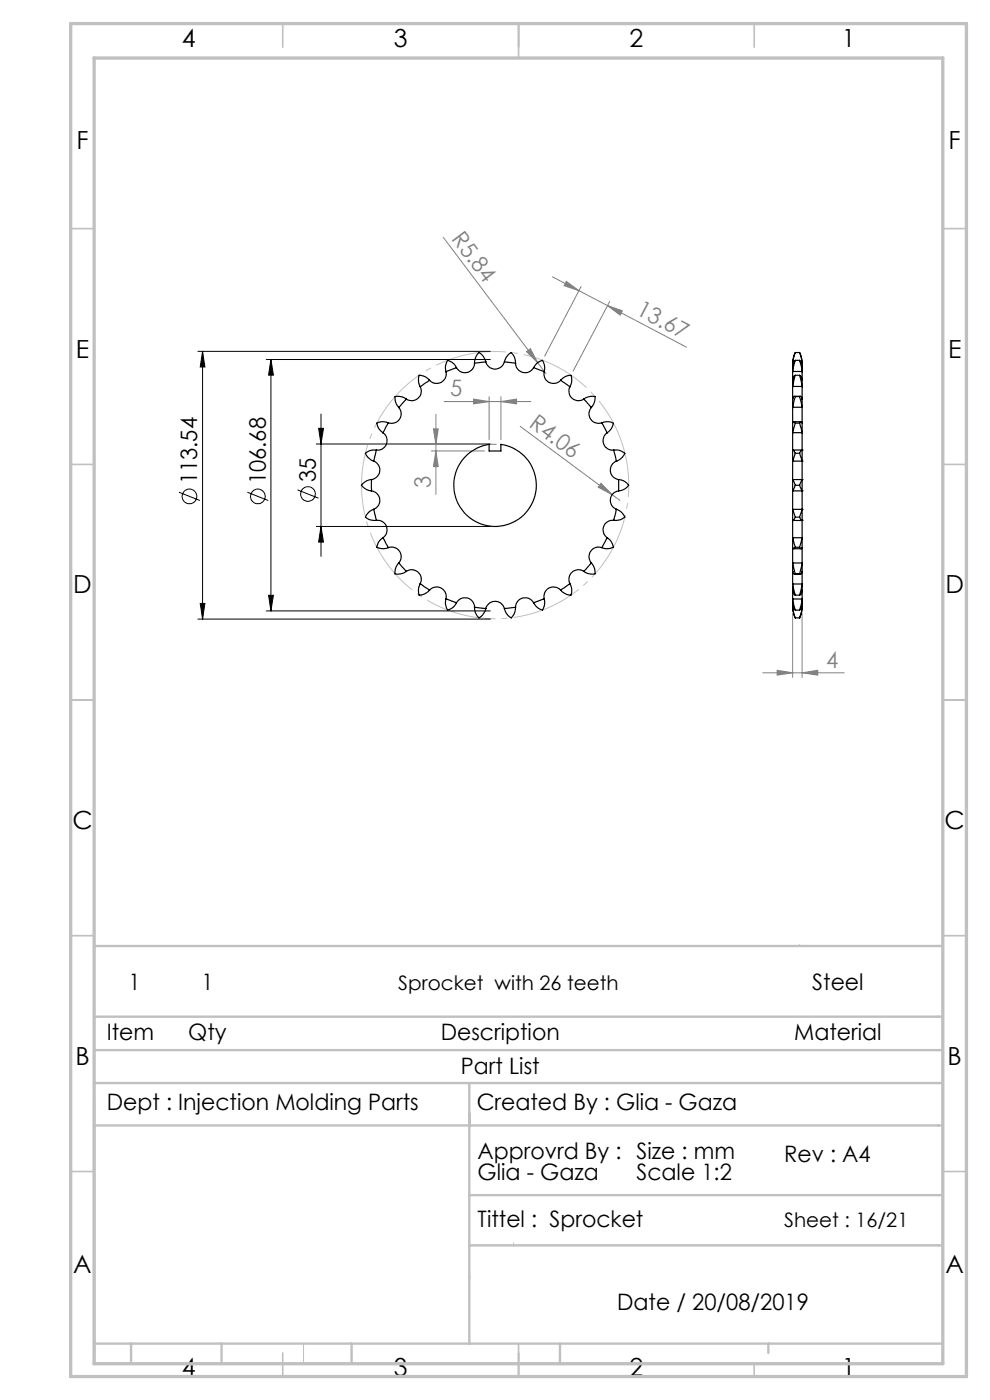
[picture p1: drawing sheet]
<svg xmlns="http://www.w3.org/2000/svg" width="210mm" height="297mm" viewBox="0 0 210 297" stroke-linecap="round" stroke-linejoin="round" font-family="sans-serif">
<g fill="none" stroke="#000" stroke-width=".21">
<path d="M42 74.5h62M43 74.5v56.8M43 74.5l.5 3.4h-1zM56.5 76.3h47.5M57.5 76.3v53.3M57.5 76.3l.5 3.3h-1zM67.1 94.2h36.9M67.6 90.9h1l-.5 3.3zM68.1 87.8v30.2M38 104.4l4.4 1.8M52.5 104.4l4.4 1.8M63.1 103.9l4.5 1.8"/>
<path d="M67.1 111.7h36.9M68.1 111.7l.5 3.3h-1zM42 131.3h62M42.5 128h1l-.5 3.3zM56.5 129.6h47.5M57 126.3h1l-.5 3.3z"/>
<circle cx="40.2" cy="105.3" r="1.56"/>
<circle cx="54.7" cy="105.3" r="1.56"/>
<circle cx="65.3" cy="104.8" r="1.55"/>
</g>
<path d="M132.1 94.6a28.3 28.3 0 0 0-47.5-11.4 28.3 28.3 0 0 0 13.1 47.1 28.3 28.3 0 0 0 34.8-34.2l-.4-1.5" fill="none" stroke="#c0c0c0" stroke-width=".21" stroke-dasharray="15.2 1.3 1.3 1.3" stroke-dashoffset="4.3" stroke-linecap="butt"/>
<g fill="none" stroke="#808080" stroke-width=".21">
<path d="M94 50.3l21.8 29M117.2 58.7l5.6 3M120.1 59.7l2.7 2-3.1-1.1zM111.7 74.6l.8-.6 1.6 2.9zM122.8 61.7l22.8 12M123.3 60.8l-7.8 14.8M128.9 64.8l3.1 1.1-.4 .9zM129.3 64l-7.7 14.7M91.5 95.7h11.3M91.5 94.3h13.8M91.9 91h1.1l-.5 3.3zM92.5 87.9v17"/>
<path d="M92.5 95.7l.5 3.3h-1.1zM94.2 85.2h18.4M100.5 84.7l3.3 .5-3.3 .5zM103.8 84.2v9.1M106.3 85.2l3.3-.5v1zM106.3 84.2v9.1M110.3 90.4l19.6 14.5M127.5 102.5l2.4 2.4-3-1.5zM129.9 104.9l1.6 1.2M168.1 130.1v13.6M170.1 130.1v13.6M161.8 142.7h17.3"/>
<path d="M164.9 142.2l3.2 .5-3.2 .5zM170.1 142.7l3.4-.5v1z"/>
</g>
<path d="M169.6 200.4l.2 .3M99.6 229.8v23.7M108.9 263.7v.7M64.4 285v4.3" fill="none" stroke="#c0c0c0" stroke-width=".21"/>
<g fill="none" stroke="#c0c0c0" stroke-width=".35">
<path d="M60 5v5M110 5v7.3M160 5v5M15 48.5h5M200 48.5h5M15 98.5h5M200 98.5h5M15 148.5h5M200 148.5h5M15 198.5h5M200 198.5h5M15 248.5h5"/>
<path d="M200 248.5h5M60 287v5M110 285v7M160 289.3v2.7"/>
</g>
<g fill="none" stroke="#c0c0c0" stroke-width=".5">
<path d="M20 215.7h180M20 200.7h180M20 229.8h180M20 234v55.3M20 238.8h180M20 222.8h180M99.6 229.8v55.2M99.6 253.5h100.4M99.6 264.2h100.4M20 285h180M27.8 285v4.3M47 285v4.3"/>
<path d="M74.6 285v4.3M118.8 285v4.3M163 285v2"/>
</g>
<path d="M15 5h190v287h-190zM20 12.3h180v277h-180z" fill="none" stroke="#c0c0c0" stroke-width=".7"/>
<path d="M42.5 128h1l-.5 3.3zM43 74.5l.5 3.4h-1zM57 126.3h1l-.5 3.3zM57.5 76.3l.5 3.3h-1zM68.1 111.7l.5 3.3h-1zM67.6 90.9h1l-.5 3.3z" fill="#000"/>
<g fill="#808080">
<path d="M111.7 74.6l.8-.6 1.6 2.9z"/>
<path d="M127.5 102.5l2.4 2.4-3-1.5z"/>
<path d="M106.3 85.2l3.3-.5v1zM100.5 84.7l3.3 .5-3.3 .5z"/>
<path d="M164.9 142.2l3.2 .5-3.2 .5zM170.1 142.7l3.4-.5v1z"/>
<path d="M92.5 95.7l.5 3.3h-1.1zM91.9 91h1.1l-.5 3.3z"/>
<path d="M120.1 59.7l2.7 2-3.1-1.1zM128.9 64.8l3.1 1.1-.4 .9z"/>
</g>
<g fill="none" stroke="#000" stroke-width=".25">
<path d="M94.6 78.9a2.03 2.03 0 0 1-1 2.2 2.03 2.03 0 0 1-2.5-.4M96.8 78l-2.2 .9M96.8 78a2.7 2.7 0 0 0-1.8-1.6 2.7 2.7 0 0 0-.4 2.5M100.6 77.1a2.02 2.02 0 0 1-1.5 1.9 2.02 2.02 0 0 1-2.3-1M103 76.8l-2.4 .3M103 76.8l-.1-.5a2.96 2.96 0 0 0-1.3-1.5l-.4 .4a2.97 2.97 0 0 0-.6 1.9M103 76.8a2.04 2.04 0 0 0 2 1.5 2.04 2.04 0 0 0 2-1.5M107 76.8l2.4 .3M107 76.8v-.1a2.96 2.96 0 0 1 1.4-1.9 3.1 3.1 0 0 1 1 2.3M109.4 77.1a2.02 2.02 0 0 0 1.5 1.9 2.02 2.02 0 0 0 2.3-1M113.2 78l2.2 .9M113.2 78a2.91 2.91 0 0 1 1.9-1.6 3 3 0 0 1 .3 2.5"/>
<path d="M115.4 78.9a2.02 2.02 0 0 0 1.1 2.2 2.02 2.02 0 0 0 2.4-.4M168.1 78.9v1.8M168.1 78v.9M168.2 77l-.1 1M168.2 78.8l-.1 .1M168.2 78.8h1.9M168.2 77h.2M168.7 79.6l-.5 2.4M168.7 79.6l-.3 .2-.2 .8M168.7 76.4l-.5 2.4M168.7 76.4l-.3 .5-.3 1.1M168.7 74.8l-.6 2"/>
<path d="M168.7 74.8l-.5 2.2M168.7 79.6h.9M168.7 76.4h.9M168.7 74.8h.9M169.6 79.6l.5 2.4M169.6 79.6l.4 .4 .1 .6M169.6 76.4l.5 2.4M169.6 76.4l.3 .5 .2 1.1M169.6 74.8l.5 2.2M169.6 74.8l.5 2M169.9 77h.2M170.1 78.9v1.8"/>
<path d="M170.1 78v.9M170.1 77v1M170.1 78.8v.1M79.3 97.8a2.04 2.04 0 0 1 1.2 2.2 2.04 2.04 0 0 1-1.7 1.7M79.9 95.5l-.6 2.3M79.9 95.5h-.1a2.67 2.67 0 0 0-2.3 .7 3 3 0 0 0 1.8 1.6M81.2 91.8a2.02 2.02 0 0 1 .8 2.4 2.02 2.02 0 0 1-2.1 1.3M82.4 89.7l-1.2 2.1M82.4 89.7h-.1a2.83 2.83 0 0 0-2.4 .1 3.2 3.2 0 0 0 1.3 2M84.6 86.5a2.04 2.04 0 0 1 .1 2.4 2.04 2.04 0 0 1-2.3 .8M86.2 84.7l-1.6 1.8M86.2 84.7l-.1-.1a2.98 2.98 0 0 0-2.3-.5 3 3 0 0 0 .8 2.4"/>
<path d="M89.1 82.1a2.04 2.04 0 0 1-.4 2.4 2.04 2.04 0 0 1-2.5 .2M91.1 80.6a2.8 2.8 0 0 0-2.2-1l-.1 .5a2.89 2.89 0 0 0 .3 2M91.1 80.6v.1M91.1 80.7l-2 1.4M98.8 96.7a8.9 8.9 0 0 1 5-2.4v1.4h2.5v-1.4a8.8 8.8 0 0 1 6.9 11.7 8.8 8.8 0 0 1-12.9 4.3 8.8 8.8 0 0 1-1.5-13.6zM118.9 80.7l2 1.4M119 80.6a2.8 2.8 0 0 1 2.1-1 2.81 2.81 0 0 1-.2 2.5M119 80.6l-.1 .1M120.9 82.1a2.03 2.03 0 0 0 .5 2.4 2.03 2.03 0 0 0 2.4 .2M123.8 84.7l1.6 1.8M123.8 84.7l.9-.5 1.5-.1a3 3 0 0 1-.8 2.4M125.4 86.5a2.05 2.05 0 0 0-.1 2.4 2.05 2.05 0 0 0 2.4 .8"/>
<path d="M127.7 89.7l1.1 2.1M127.7 89.7a2.85 2.85 0 0 1 2.4 .1 2.91 2.91 0 0 1-1.3 2M128.8 91.8a2.04 2.04 0 0 0-.7 2.4 2.04 2.04 0 0 0 2.1 1.3M130.2 95.5l.5 2.3M130.2 95.5a2.67 2.67 0 0 1 2.3 .7 2.94 2.94 0 0 1-1.8 1.6M130.7 97.8a2.04 2.04 0 0 0-1.2 2.2 2.04 2.04 0 0 0 1.7 1.7M168.1 95.5v2.3M168.1 97.8v3.9M168.1 91.8v3.7M168.1 89.7l.3-.2 .3 .3M168.1 89.7v2.1M168.1 86.5v3.2"/>
<path d="M168.1 84.7v1.8M168.1 82.1v2.6M168.1 80.7v1.4M168.1 97.8h2M168.1 95.5h.1M168.2 95.5h.1l.4 .7M168.2 91.8h-.1M168.2 91.8h1.9M168.2 86.4l-.1 .1M168.2 86.4h1.9M168.2 82l-.1 .1M168.2 82h1.9"/>
<path d="M168.2 80.6l-.1 .1M168.2 95.5h1.9M168.3 89.5h1.7M168.5 84.1h1.3M168.7 96.2l-.5 1.6M168.7 89.8l-.5 2M168.7 84.1l-.5 2.3M168.7 84.1h-.3l-.3 .6M168.7 96.2h.9M168.7 89.8h.9M168.7 84.1h.9M169.6 96.2l.5 1.6"/>
<path d="M169.6 89.8l.5 2M169.6 84.1l.5 2.3M169.6 84.1h.3l.2 .6M170.1 95.5l-.2 .1-.3 .6M170.1 97.8h.1M170.1 95.5h.1M170.1 95.5v2.3M170.1 97.8v3.9M170.1 91.8v3.7M170.1 89.7l-.2-.2-.3 .3M170.1 89.7v2.1M170.1 86.5v3.2"/>
<path d="M170.1 84.7v1.8M170.1 82.1v2.6M170.1 80.7v1.4M170.1 80.6v.1M170.1 82v.1M170.1 86.4v.1M170.1 91.8h.1M78.8 101.7v2.4M78.8 101.7h-.1a2.93 2.93 0 0 0-2 1.2 2.89 2.89 0 0 0 2.1 1.2M78.8 104.1a2.04 2.04 0 0 1 1.7 1.8 2.04 2.04 0 0 1-1.2 2.2M79.3 108.1l.6 2.3M79.3 108.1h-.1a2.81 2.81 0 0 0-1.7 1.6 3.1 3.1 0 0 0 2.4 .7"/>
<path d="M79.9 110.4a2.02 2.02 0 0 1 2.1 1.3 2.02 2.02 0 0 1-.8 2.3M81.2 114l1.2 2.2M81.2 114v.1a2.89 2.89 0 0 0-1.3 2l.5 .2a2.7 2.7 0 0 0 2-.1M82.4 116.2a2.04 2.04 0 0 1 2.3 .7 2.04 2.04 0 0 1-.1 2.5M84.6 119.4a3 3 0 0 0-.8 2.3 3 3 0 0 0 2.3-.5M84.6 119.4l1.6 1.8M84.6 119.4h.1M125.4 119.4l-1.6 1.8M125.4 119.4l.3 .4a2.82 2.82 0 0 1 .5 1.9h-1.5l-.9-.5M127.7 116.2a2.05 2.05 0 0 0-2.4 .7 2.05 2.05 0 0 0 .1 2.5M128.8 114l-1.1 2.2M128.8 114v.1a2.74 2.74 0 0 1 1.3 2 2.74 2.74 0 0 1-2.4 .1"/>
<path d="M130.2 110.4a2.04 2.04 0 0 0-2.1 1.3 2.04 2.04 0 0 0 .7 2.3M130.7 108.1l-.5 2.3M130.7 108.1h.1a2.81 2.81 0 0 1 1.7 1.6 3.1 3.1 0 0 1-2.3 .7M131.2 101.7v2.4M131.2 104.1a2.04 2.04 0 0 0-1.7 1.8 2.04 2.04 0 0 0 1.2 2.2M131.2 104.1h.1M131.2 101.7h.1M131.3 101.7a2.78 2.78 0 0 1 2.1 1.2 2.82 2.82 0 0 1-2.1 1.2M168.1 101.7v2.4M168.1 108.1v2.3M168.1 104.1v4M168.1 110.4v3.6"/>
<path d="M168.1 114v2.2M168.1 116.2v3.2M168.1 119.4v1.8M168.1 104.1h2M168.1 101.7h2M168.1 108.1h2M168.1 110.4h.1M168.1 114l.1 .1M168.1 116.2h.1M168.1 119.4h.1M168.2 101.7l.5 1.2M168.2 108.1l.5 1.6"/>
<path d="M168.2 114.1l.5 2M168.2 119.4l.5 2.3M168.2 114.1h1.9M168.2 119.4h1.9M168.2 110.4h1.9M168.3 116.4h1.7M168.7 102.9l-.5 1.2M168.7 109.7l-.3 .5-.2 .2M168.7 116.1l-.4 .3-.1-.2M168.7 102.9h.9M168.7 109.7h.9M168.7 116.1h.9"/>
<path d="M169.6 102.9l.5 1.2M169.6 109.7l.3 .5 .2 .2M169.6 116.1l.3 .3 .2-.2M170.1 101.7l-.5 1.2M170.1 104.1h.1M170.1 101.7h.1M170.1 101.7v2.4M170.1 108.1l-.5 1.6M170.1 110.4h.1M170.1 108.1h.1M170.1 108.1v2.3M170.1 104.1v4"/>
<path d="M170.1 110.4v3.6M170.1 114.1l-.5 2M170.1 114v2.2M170.1 116.2v3.2M170.1 119.4l-.5 2.3M170.1 119.4v1.8M170.1 114v.1M170.1 116.2h.1M170.1 119.4h.1M86.2 121.2a2.04 2.04 0 0 1 2.5 .2 2.04 2.04 0 0 1 .4 2.4M86.2 121.2h-.1M89.1 123.8l2 1.4"/>
<path d="M89.1 123.8v.1a2.93 2.93 0 0 0-.2 2.4 3.2 3.2 0 0 0 2.2-1.1M91.1 125.2a2.03 2.03 0 0 1 2.5-.5 2.03 2.03 0 0 1 1 2.3M94.6 127l2.2 .8M94.6 127v.1a2.77 2.77 0 0 0 .4 2.3 2.73 2.73 0 0 0 1.8-1.6M96.8 127.8a2.03 2.03 0 0 1 2.3-.9 2.03 2.03 0 0 1 1.5 1.9M100.6 128.8l2.4 .3M100.6 128.8v.1a2.96 2.96 0 0 0 1 2.2 3.2 3.2 0 0 0 1.4-2M103 129.1a2.04 2.04 0 0 1 2-1.5 2.04 2.04 0 0 1 2 1.5M109.4 128.8l-2.4 .3M109.4 128.8v.1a3.1 3.1 0 0 1-1 2.2 2.86 2.86 0 0 1-1.4-2M113.2 127.8a2.03 2.03 0 0 0-2.3-.9 2.03 2.03 0 0 0-1.5 1.9M115.4 127l-2.2 .8"/>
<path d="M115.4 127v.1a2.9 2.9 0 0 1-.3 2.3 2.92 2.92 0 0 1-1.9-1.6M118.9 125.2a2.02 2.02 0 0 0-2.4-.5 2.02 2.02 0 0 0-1.1 2.3M120.9 123.8l-2 1.4M120.9 123.8v.1a2.78 2.78 0 0 1 .2 2.4 3.2 3.2 0 0 1-2.2-1.1M123.8 121.2a2.03 2.03 0 0 0-2.4 .2 2.03 2.03 0 0 0-.5 2.4M168.1 121.2v2.6M168.1 123.8v1a1.55 1.55 0 0 0 .6 1.5M168.1 125.2v1.8M168.1 127.8l.3 1.2 .3 .4M168.1 127v.8M168.1 127.8l.1 1.1M168.1 129.1l.6 2"/>
<path d="M168.1 121.2h.1M168.1 123.8l.1 .1M168.1 127l.1 .1M168.2 121.2l.2 .6 .3-.1M168.2 123.9l.5 2.4M168.2 127.1l.5 2.3M168.2 128.9l.5 2.2M168.2 123.9h1.9M168.2 127.1h1.9M168.2 128.9h.2M168.5 121.8h1.3M168.7 121.7h.9"/>
<path d="M168.7 126.3h.9M168.7 129.4h.9M168.7 131.1h.9M169.9 128.9h.2M170.1 121.2l-.2 .6-.3-.1M170.1 121.2v2.6M170.1 123.8v1a1.56 1.56 0 0 1-.5 1.5M170.1 123.9l-.5 2.4M170.1 125.2v1.8M170.1 127.1l-.5 2.3M170.1 127.8l-.2 1.2-.3 .4M170.1 127v.8"/>
<path d="M170.1 127.8v1.1M170.1 129.1l-.5 2M170.1 128.9l-.5 2.2M170.1 121.2h.1M170.1 123.8v.1M170.1 127v.1"/>
</g>
<g font-size="5.3">
<text x="38.5" y="9.9">4</text>
<text x="83.5" y="9.9">3</text>
<text x="133.6" y="9.9">2</text>
<text x="178.6" y="9.9">1</text>
<text x="16.2" y="31.6">F</text>
<text x="201.2" y="31.6">F</text>
<text x="16.1" y="75.9">E</text>
<text x="201.1" y="75.9">E</text>
<text x="15.5" y="125.9">D</text>
<text x="200.5" y="125.9">D</text>
<text x="15.4" y="175.9">C</text>
<text x="200.4" y="175.9">C</text>
<text x="16" y="225.9">B</text>
<text x="201" y="225.9">B</text>
<text x="15.5" y="270.1">A</text>
<text x="200.5" y="270.1">A</text>
<text x="38.5" y="291.9">4</text>
<text x="83.5" y="291.9">3</text>
<text x="133.6" y="291.9">2</text>
<text x="178.6" y="291.9">1</text>
</g>
<g font-size="4.8" fill="#808080">
<text x="95.6" y="50.7" transform="rotate(53 95.6 50.7)">R5.84</text>
<text x="134.7" y="66.7" transform="rotate(28 134.7 66.7)">13.67</text>
<text x="95.5" y="84.1">5</text>
<text x="112" y="90.3" transform="rotate(37 112 90.3)">R4.06</text>
<text x="91.4" y="103.6" transform="rotate(-90 91.4 103.6)">3</text>
<text x="175.2" y="141.6">4</text>
</g>
<g font-size="4.8">
<text x="41.9" y="102.7" transform="rotate(-90 41.9 102.7)">113.54</text>
<text x="56.4" y="102.7" transform="rotate(-90 56.4 102.7)">106.68</text>
<text x="67" y="102.2" transform="rotate(-90 67 102.2)">35</text>
<text x="27.3" y="210">1</text>
<text x="42.7" y="210">1</text>
<text x="172.3" y="210">Steel</text>
<text x="22.7" y="220.7">Item</text>
<text x="39.9" y="220.7">Qty</text>
<text x="93.5" y="220.7">Description</text>
<text x="168.5" y="220.7">Material</text>
<text x="97.8" y="227.8">Part List</text>
<text x="22.7" y="235.6">Dept : Injection Molding Parts</text>
<text x="101.1" y="235.6">Created By : Glia - Gaza</text>
<text x="101.3" y="245.8">Approvrd By : Size : mm</text>
<text x="101.3" y="250.3">Glia - Gaza</text>
<text x="135" y="250.3">Scale 1:2</text>
<text x="166.3" y="246.5">Rev : A4</text>
<text x="101.3" y="260.3">Tittel : Sprocket</text>
<text x="130.9" y="277.8">Date / 20/08/2019</text>
</g>
<g font-size="4.2">
<text x="84.5" y="210">Sprocket with 26 teeth</text>
<text x="166.3" y="260.3">Sheet : 16/21</text>
</g>
</svg>
